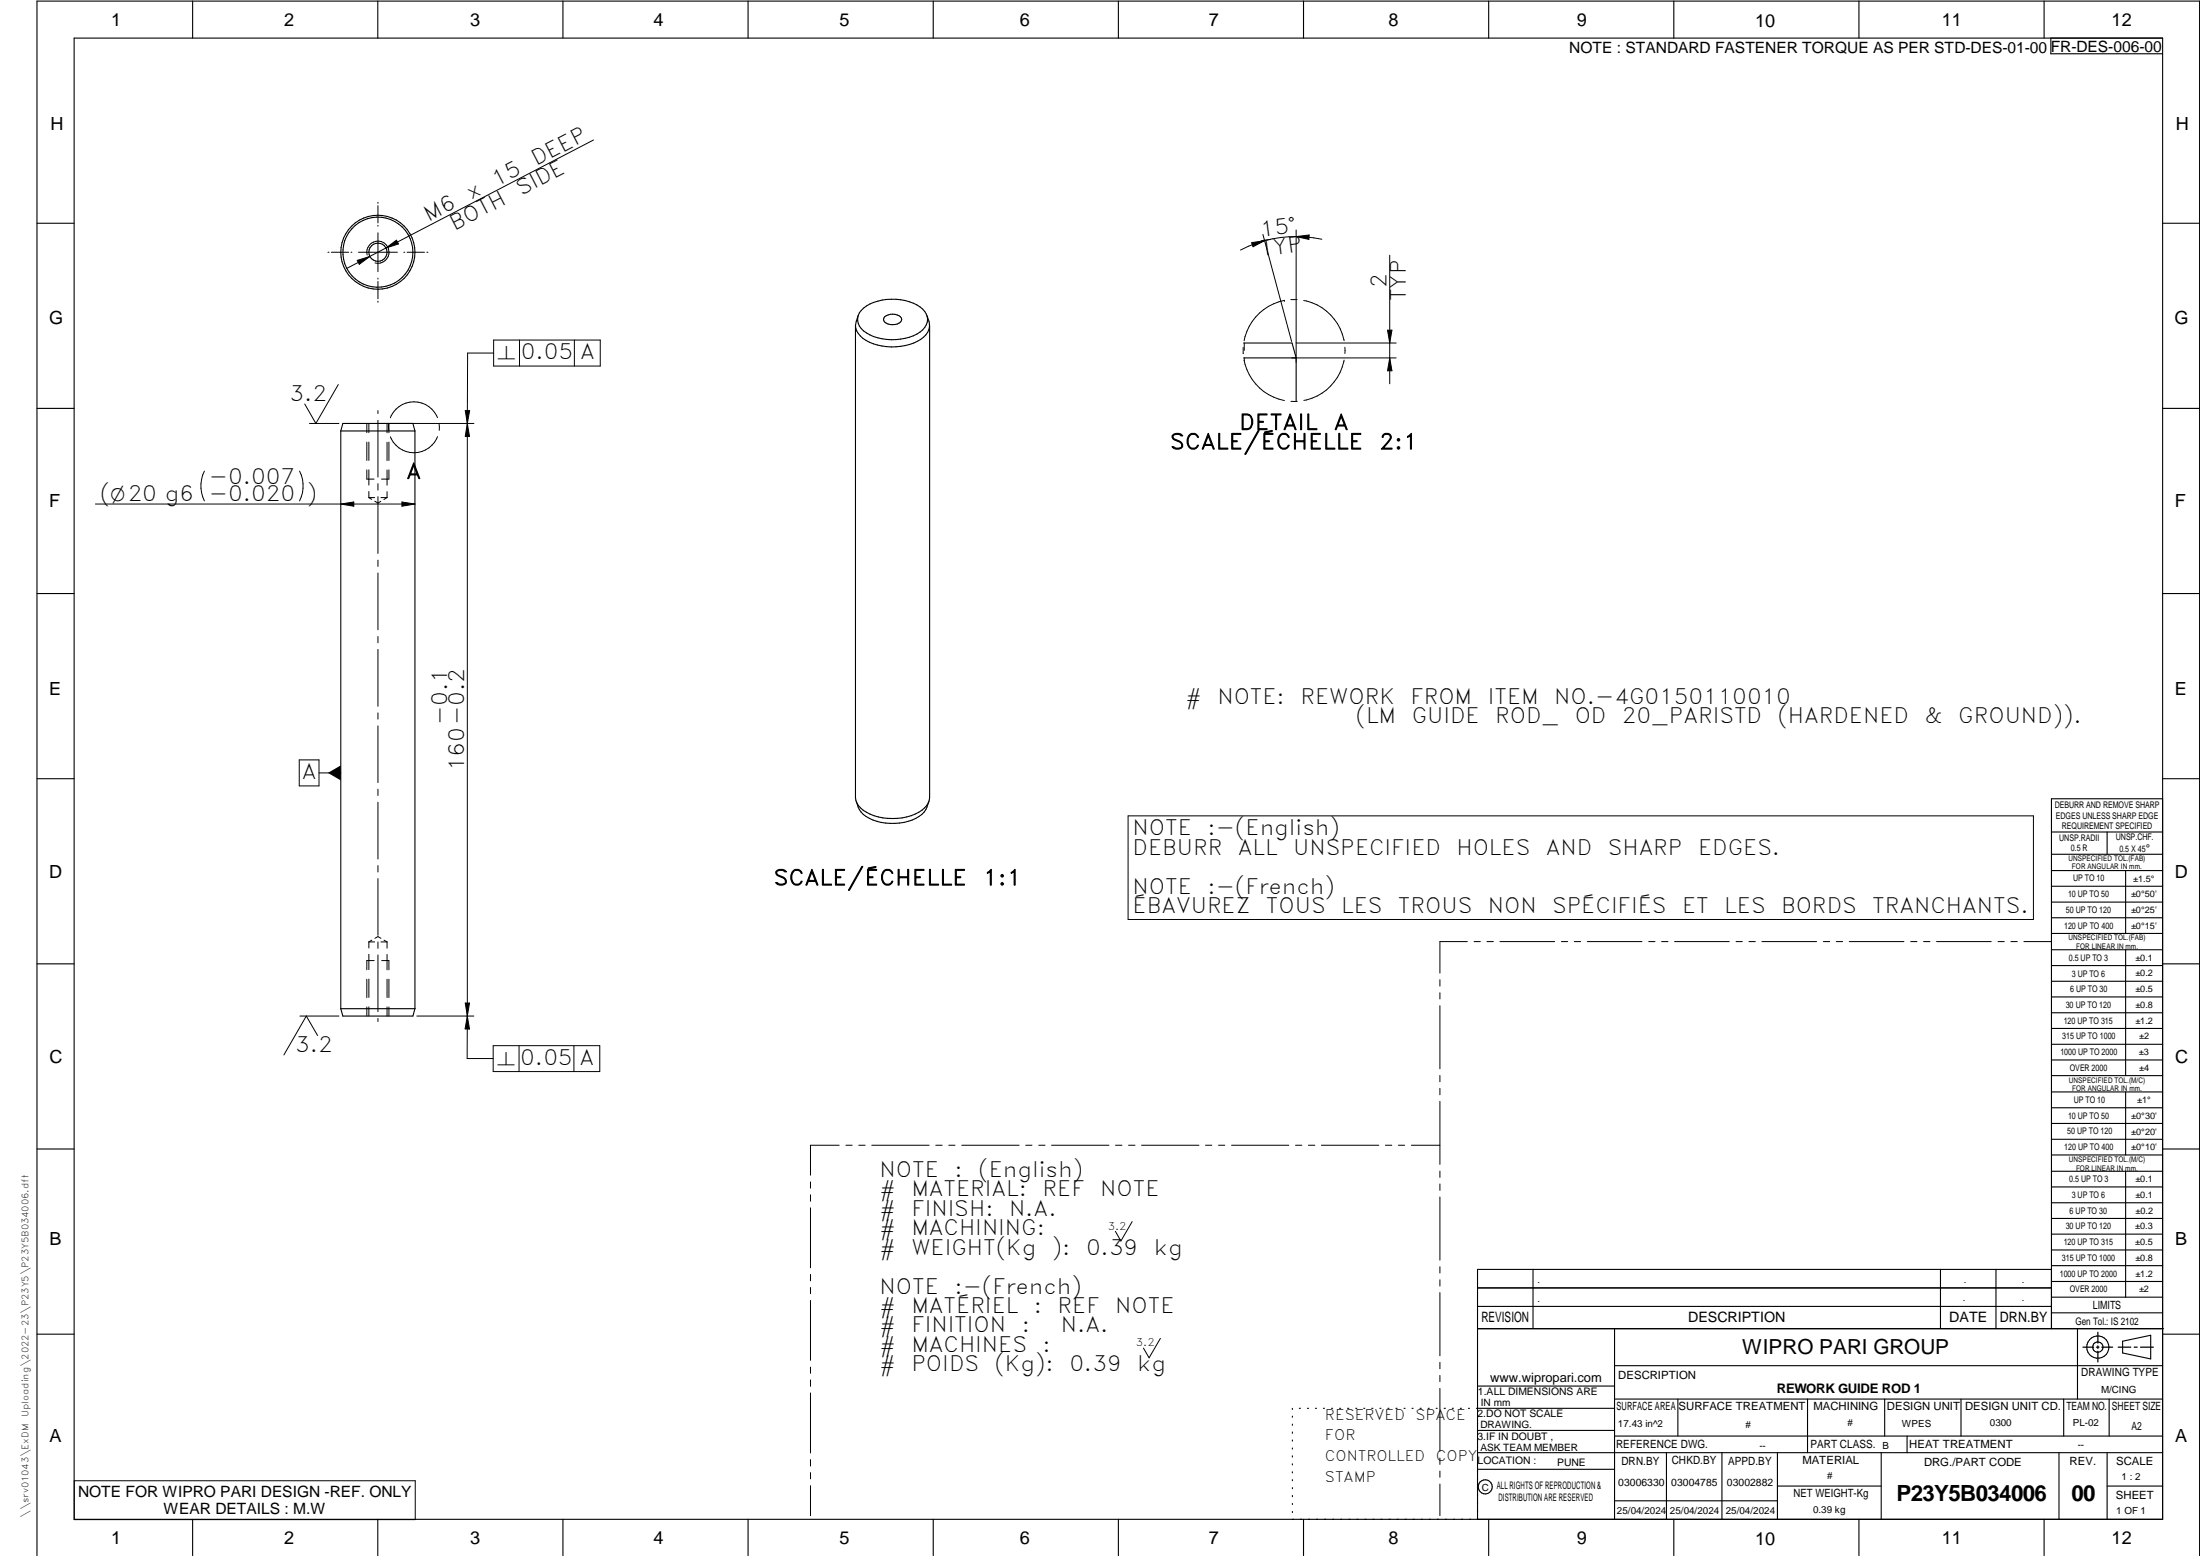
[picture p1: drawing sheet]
<svg xmlns="http://www.w3.org/2000/svg" width="594mm" height="420mm" viewBox="0 0 594 420" stroke-linecap="round" stroke-linejoin="round" font-family="sans-serif">
<g fill="none" stroke="#000" stroke-width=".3">
<path d="M20 10.3h564v400h-564zM52 .3v10M102 .3v10M152 .3v10M202 .3v10M252 .3v10M302 .3v10M352 .3v10M402 .3v10M452 .3v10M502 .3v10M552 .3v10"/>
<path d="M553.8 10.3v4.2h30.2M10 60.3h10M584 60.3h10M231 87.9a6.2 6.2 0 0 0 4.8 4.9 15 15 0 0 0 13.6-1.7 4.3 4.3 0 0 0 1.6-2.8M231.7 85.2l-.7 2.7M233.2 83.2a14.2 14.2 0 0 1 15.2-.3 3.8 3.8 0 0 1 0 6.8 14.2 14.2 0 0 1-15.2-.3 3.8 3.8 0 0 1 0-6.2zM238.9 85.6a3.4 3.4 0 0 1 4.5 .3 1.56 1.56 0 0 1-1.7 1.7l-.7 .1a2.21 2.21 0 0 1-2.4-1.4zM250.3 85.2l.7 2.3v127.8a6.2 6.2 0 0 1-5 5 14.5 14.5 0 0 1-13.6-2.2 4 4 0 0 1-1.4-2.8v-127.4M335.8 96.6h14.2M335.8 92.6h13.1l1.1 4M350 96.6v11.8M10 110.3h10"/>
<path d="M92 116.4l.6-2.1h18.9l.5 2.1M92 116.4h20M92 116.4v156M112 116.4v156M584 110.3h10M10 160.3h10M584 160.3h10M10 210.3h10M231.2 216.4a6.8 6.8 0 0 0 5.6 5.4 13.2 13.2 0 0 0 12.7-2.5l.5-.7 .9-2.2M584 215.7h-30v143.1M584 210.3h10M554 224.7h30"/>
<path d="M554 230.7h30M554 235.1h30M554 239.3h30M569 224.7v6M574 235.1v17M554 243.6h30M554 247.8h30M554 252.1h30M554 256.5h30M574 256.5v33.9M10 260.3h10M92 272.4l.6 2h18.9l.5-2"/>
<path d="M92 272.4h20M554 260.7h30M554 265h30M554 269.2h30M554 273.5h30M554 277.7h30M584 260.3h10M554 282h30M554 286.2h30M554 290.4h30M554 294.9h30M554 299.1h30"/>
<path d="M574 294.9v17M10 310.3h10M554 303.4h30M554 307.6h30M554 311.9h30M554 316.3h30M574 316.3v34M584 310.3h10M554 320.5h30M554 324.8h30M554 329h30M554 333.2h30"/>
<path d="M554 337.5h30M399 358.8h185.2M399 352.8h155M399 347.8h155M414 342.8v16M436 358.8v51.5M524 342.8v16M539 342.8v16M554 341.8h30M554 346h30M554 350.3h30M554 354.5h30"/>
<path d="M554 342.8h-155v67.5M561 358.8v19M10 360.3h10M399 374.3h37M436 377.8h148M453.1 377.8v10M488.1 377.8v14.5M508.9 377.8v10M529.5 377.8v10M557.3 377.8v10M569.5 377.8v10M573.2 362.2l7.6-1.6v6.3l-7.6-1.6z"/>
<path d="M584 368.8h-148M584 360.3h10M349 380.3v.3M349 382.4v.3M349 384.6v.3M349 386.7v.3M349 388.8v.3M349 391v.3M349 393.1v.3M349 395.3v.3M349 397.4v.3M349 399.5v.3"/>
<path d="M350.9 380.3h.2M353.1 380.3h.2M355.2 380.3h.3M357.4 380.3h.3M359.6 380.3h.3M361.7 380.3h.3M363.9 380.3h.3M366.1 380.3h.3M368.3 380.3h.2M370.4 380.3h.3M372.6 380.3h.3M374.8 380.3h.3"/>
<path d="M376.9 380.3h.4M379.1 380.3h.3M381.3 380.3h.3M383.4 380.3h.4M385.6 380.3h.3M387.8 380.3h.3M390 380.3h.3M392.2 380.3h.3M394.3 380.3h.3M396.5 380.3h.3M398.7 380.3h37.3M399 396.7h37"/>
<path d="M399 392.3h185M399 386.2h37M436 387.8h148M450 392.3v18M465 392.3v18M480 392.3v18M508 392.3v18M515 387.8v4.5M556 392.3v18M569 392.3v18M52 410.3v9.7M102 410.3v9.7"/>
<path d="M152 410.3v9.7M202 410.3v9.7M252 410.3v9.7M302 410.3v9.7M349 401.7v.3M349 403.8v.4M349 406v.3M349 408.1v.3M352 410.3v9.7M402 410.3v9.7M436 405.3h44M452 410.3v9.7"/>
<path d="M480 401.3h28M502 410.3v9.7M552 410.3v9.7M569 401.3h15M10 420v-419.7h584v419.7"/>
<circle cx="102" cy="68.1" r="9.5"/>
<circle cx="102.1" cy="68.1" r="2.46"/>
<circle cx="102.1" cy="68.1" r="10"/>
<circle cx="566.5" cy="363.7" r="1.39"/>
<circle cx="566.5" cy="363.8" r="3"/>
<circle cx="401.1" cy="401.5" r="1.9"/>
</g>
<g fill="none" stroke="#000" stroke-width=".27">
<path d="M160.3 37.8l-56.1 29.2M102.1 54.6v.3M102.1 55.5v4.7M88.6 68.1h.3M89.5 68.1h4.6M94.8 68.1h.2M96.5 70.3l3.4-1-2.9 2.1zM96.8 68.1h10.5M99.1 68.9a3 3 0 0 1 2.7-3.8 3 3 0 0 1 3.2 3.3 3 3 0 0 1-3.7 2.6M102.1 60.8v.3M102.1 75.1v.3M102.1 76v4.7"/>
<path d="M102.1 62.9v10.5M104.2 67l-10.6 5.5M104.2 67l2.9-2.1 .5 1zM109 68.1h.3M109.9 68.1h4.7M115.3 68.1h.3M338 65.5l3.5-.5-3.1 1.6zM341 63.3l7.8 28.9M341.5 65l-2.2 .7-4.3 1.8M350 62.1v35.7M350 63.9l3.5-.4-.1 1.1zM356.9 64.6a33.6 33.6 0 0 0-15.4 .4"/>
<path d="M375.3 68.9v34.7M102.1 81.3v.3M133.3 95.3h-7l-.1 19M133.3 91.8h28.8v7h-28.8zM140.3 91.8v7M155.1 91.8v7M335.7 93.8v1.7M336 97.3a13.8 13.8 0 0 0 10.8 10.9M336 92.6v2M336 96.6v.8M346.8 81.1a13.8 13.8 0 0 0-10.8 10.9M346.8 81.1h.1"/>
<path d="M348.6 80.9h1.7M348.8 96.6h28.2M350 92.6h27M352 81.2a13.7 13.7 0 0 1 11 10.8M363 97.2a13.7 13.7 0 0 1-10.9 10.9M363.2 93.8v1.7M374.7 89.2h1.2l-.6 3.4zM375.3 96.6l.6 3.5h-1.2zM83.6 114.3h7.9M91.3 103.8l-6 10.5-3-5.2M99.1 114.3v2.5M99.1 119.4v4.9"/>
<path d="M99.6 114.3v2.5M99.6 119.4v4.9M102.1 110.9v.8M102.1 113.5v15.3M103.1 114.3h24.9M104.5 114.3v2.6M104.5 119.4v5M104.9 114.6l.1 1.6M105 114.3v2.5M105 119.4v4.9M118.1 112.8a6.9 6.9 0 0 0-6.3-4.3 6.9 6.9 0 0 0-6.4 4.3M118.1 117.9a6.8 6.8 0 0 1-6.3 4.4 6.8 6.8 0 0 1-6.4-4.4"/>
<path d="M118.6 114.5v1.7M125.6 110.9h1.2l-.6 3.4zM126.2 114.3v160.1M126.2 114.3l.6 3.6h-1.2zM348.6 108.4h1.7M25.8 136.1h86.2M55.2 127.2a9 9 0 0 0 0 8.1M80.9 127.2a9 9 0 0 1 0 8.1M92 136.1l3.5-.5v1.1zM99.1 126.9v2.5h1.9M99.6 126.9v4.1M99.6 134.4l.8 .4"/>
<path d="M99.6 134.4h1.6M99.6 132.7v1.7M101.2 135.3l.9 .5 .7-.4M102.1 130.6v1.7M102.1 134.1v15.3M102.9 134.4h1.6M104.5 126.9v4.1M104.5 132.8v1.6M104.5 134.4l-.8 .5M105 126.9v2.5h-2M108.5 135.6l3.5 .5-3.5 .6zM102.1 151.3v1.7"/>
<path d="M102.1 154.7v15.4M102.1 171.9v1.7M102.1 175.3v15.4M102.1 192.5v1.7M102.1 196v15.3M80.8 205.2h5.3v7h-5.3zM86.1 208.7h5.9M102.1 213.1v1.7M102.1 216.6v15.3M102.1 233.7v1.8M102.1 237.2v15.4M304.6 220.3h244.5v28h-244.5z"/>
<path d="M99.6 254.3h1.6M99.6 254.3v1.7M99.6 257.7v4.1M100.4 253.9l-.8 .4M101 259.4h-1.9v2.5M101.3 253.4l.8-.5 .8 .5M102.1 254.3v1.8M102.1 257.9v15.3M102.9 254.3h1.6M103.1 259.4h1.9v2.5M103.7 253.9l.8 .4M104.5 254.3v1.7"/>
<path d="M104.5 257.7v4.2M396.2 254.3h-7.4v8.5M398.1 254.3h1.6M401.5 254.3h1.8M405 254.3h14.8M421.6 254.3h1.7M425.1 254.3h1.7M428.6 254.3h14.8M445.2 254.3h1.7M448.7 254.3h1.7M452.2 254.3h14.8M468.8 254.3h1.7"/>
<path d="M472.3 254.3h1.7M475.8 254.3h14.8M492.4 254.3h1.7M495.8 254.3h1.8M499.4 254.3h14.7M516 254.3h1.6M519.4 254.3h1.8M522.9 254.3h14.8M539.5 254.3h1.7M543 254.3h1.7M546.5 254.3h7.4M81 274.4h10.5"/>
<path d="M85.8 279.6l-3.1-5.2-6 10.5M99.1 264.4v5M99.1 271.9v2.5M99.6 264.4v4.9M99.6 271.9v2.5M102.1 275v.8M104.5 264.4v5M104.5 271.9v2.5M105 264.4v5M105 271.9v2.5M112.6 274.4h15.4M125.6 270.8h1.2l-.6 3.6z"/>
<path d="M126.2 274.4l-.1 11.4h7.1M126.2 274.4l.6 3.5-1.2-.1zM388.8 264.5v1.8M388.8 268.1v1.6M388.8 271.6v17M133.2 282.4h28.8v6.9h-28.8zM140.2 282.4v6.9M155 282.4v6.9M388.8 290.4v1.7M388.8 293.9v1.7M388.8 297.4v17M218.9 319.2v1.6"/>
<path d="M226.6 309.2h-7.7v8.1M228.4 309.2h1.7M231.9 309.2h1.7M235.4 309.2h15.5M252.7 309.2h1.7M256.2 309.2h1.7M259.7 309.2h15.5M277 309.2h1.7M280.5 309.2h1.7M284 309.2h15.5M301.2 309.2h1.8M304.8 309.2h1.7"/>
<path d="M308.3 309.2h15.5M325.5 309.2h1.7M329.1 309.2h1.6M332.6 309.2h15.4M349.8 309.2h1.7M353.3 309.2h1.7M356.8 309.2h15.5M374.1 309.2h1.7M377.6 309.2h1.7M381.1 309.2h7.7M388.8 316.2v1.7M388.8 319.7v1.7"/>
<path d="M218.9 322.6v1.8M218.9 326.1v16.2M305.7 329.9l-3 5.2-1.5-2.6M388.8 323.2v17.1M218.9 344.1v1.8M218.9 347.6v1.7M218.9 351.2v16.1M388.8 342.1v1.6M388.8 345.6v1.7M388.8 349v17.1M218.9 369.1v1.7M218.9 372.6v1.8"/>
<path d="M218.9 376.1v16.2M313.3 361.4l-3 5.2-1.5-2.6M388.8 367.9v1.7M388.8 371.4v1.7M388.8 374.9v17M20.1 399.8h92v10.5h-92zM218.9 394.1v1.8M218.9 397.6v1.7M388.8 393.7v1.7M388.8 397.2v1.7M218.9 401.2v8.1M388.8 400.7v8.6"/>
</g>
<path d="M566.5 359.7v3M562.5 363.8h2.9M566.1 363.8h.7M566.5 363.4v.7M566.5 364.9v2.8M567.6 363.8h2.9M572 363.8h3.4M576.3 363.8h.8M578 363.8h3.5" fill="none" stroke="#000" stroke-width=".34"/>
<g fill="#000">
<path d="M96.5 70.3l3.4-1-2.9 2.1zM104.2 67l2.9-2.1 .5 1zM338 65.5l3.5-.5-3.1 1.6zM350 63.9l3.5-.4-.1 1.1zM374.7 89.2h1.2l-.6 3.4zM125.6 110.9h1.2l-.6 3.4zM126.2 114.3l.6 3.6h-1.2zM375.3 96.6l.6 3.5h-1.2zM92 136.1l3.5-.5v1.1zM108.5 135.6l3.5 .5-3.5 .6zM88.6 208.7l3.4-2v4zM125.6 270.8h1.2l-.6 3.6z"/>
<path d="M126.2 274.4l.6 3.5-1.2-.1z"/>
</g>
<g font-size="6">
<text x="512.1" y="405.2">P23Y5B034006</text>
<text x="559.4" y="405.2">00</text>
</g>
<g font-size="5.7">
<text x="144.8" y="44.9" transform="rotate(-27 144.8 44.9)">DEEP</text>
<text x="134.1" y="50.5" transform="rotate(-27 134.1 50.5)">15</text>
<text x="140.8" y="52.9" transform="rotate(-27 140.8 52.9)">SIDE</text>
<text x="115.7" y="60" transform="rotate(-27 115.7 60)">M6</text>
<text x="127.2" y="54.1" transform="rotate(-27 127.2 54.1)">x</text>
<text x="122.7" y="62.3" transform="rotate(-27 122.7 62.3)">BOTH</text>
<text x="340.6" y="64" transform="rotate(-7 340.6 64)">15°</text>
<text x="340.7" y="69.2" transform="rotate(-7 340.7 69.2)">TYP</text>
<text x="374.4" y="77.7" transform="rotate(-90 374.4 77.7)">2</text>
<text x="379.6" y="81.3" transform="rotate(-90 379.6 81.3)">TYP</text>
<text x="140.6" y="97.1">0.05 A</text>
<text x="78.2" y="108.2">3.2</text>
<text x="334.6" y="116">DETAIL</text>
<text x="360.2" y="116">A</text>
<text x="315.9" y="121.3">SCALE/ÉCHELLE</text>
<text x="372.5" y="121.3">2:1</text>
<text x="56.4" y="130.7">-0.007</text>
<text x="109.7" y="129.2">A</text>
<text x="27" y="135.3">(O20 g6</text>
<text x="56.4" y="135.3">-0.020 )</text>
<text x="320.2" y="190">#</text>
<text x="328.7" y="190">NOTE:</text>
<text x="351.2" y="190">REWORK</text>
<text x="380.9" y="190">FROM</text>
<text x="401.7" y="190">ITEM</text>
<text x="419.7" y="190">NO.-4G0150110010</text>
<text x="120.8" y="195.7" transform="rotate(-90 120.8 195.7)">-0.1</text>
<text x="366.1" y="195.2">(LM</text>
<text x="381.2" y="195.2">GUIDE</text>
<text x="403.8" y="195.2">ROD_</text>
<text x="425.2" y="195.2">OD</text>
<text x="438" y="195.2">20_PARISTD</text>
<text x="480" y="195.2">(HARDENED</text>
<text x="519.7" y="195.2">&amp;</text>
<text x="528.8" y="195.2">GROUND)).</text>
<text x="125.3" y="208.3" transform="rotate(-90 125.3 208.3)">160-0.2</text>
<text x="81.5" y="210.4">A</text>
<text x="305.9" y="225.6">NOTE</text>
<text x="326" y="225.6">:-(English)</text>
<text x="305.9" y="230.8">DEBURR</text>
<text x="334.3" y="230.8">ALL</text>
<text x="349.2" y="230.8">UNSPECIFIED</text>
<text x="393.3" y="230.8">HOLES</text>
<text x="417.5" y="230.8">AND</text>
<text x="434.1" y="230.8">SHARP</text>
<text x="458.5" y="230.8">EDGES.</text>
<text x="208.9" y="239">SCALE/ÉCHELLE</text>
<text x="265.4" y="239">1:1</text>
<text x="305.9" y="241.3">NOTE</text>
<text x="326" y="241.3">:-(French)</text>
<text x="305.9" y="246.5">ÉBAVUREZ</text>
<text x="341.9" y="246.5">TOUS</text>
<text x="362.2" y="246.5">LES</text>
<text x="377.5" y="246.5">TROUS</text>
<text x="401.8" y="246.5">NON</text>
<text x="419.1" y="246.5">SPÉCIFIÉS</text>
<text x="454.2" y="246.5">ET</text>
<text x="465.6" y="246.5">LES</text>
<text x="481" y="246.5">BORDS</text>
<text x="505.6" y="246.5">TRANCHANTS.</text>
<text x="79.7" y="284">3.2</text>
<text x="140.5" y="287.6">0.05 A</text>
<text x="237.5" y="317.8">NOTE</text>
<text x="257.7" y="317.8">:</text>
<text x="264.1" y="317.8">(English)</text>
<text x="237.5" y="323">#</text>
<text x="246.1" y="323">MATERIAL:</text>
<text x="281.5" y="323">REF</text>
<text x="297.1" y="323">NOTE</text>
<text x="237.5" y="328.3">#</text>
<text x="246.1" y="328.3">FINISH:</text>
<text x="272.5" y="328.3">N.A.</text>
<text x="237.5" y="333.5">#</text>
<text x="246.1" y="333.5">MACHINING:</text>
<text x="237.5" y="338.8">#</text>
<text x="246.1" y="338.8">WEIGHT(Kg</text>
<text x="284" y="338.8">):</text>
<text x="293.3" y="338.8">0.39</text>
<text x="311.6" y="338.8">kg</text>
<text x="237.5" y="349.3">NOTE</text>
<text x="257.7" y="349.3">:-(French)</text>
<text x="237.5" y="354.5">#</text>
<text x="237.5" y="359.8">#</text>
<text x="246.1" y="354.5">MATÉRIEL</text>
<text x="246.1" y="359.8">FINITION</text>
<text x="275.9" y="359.8">:</text>
<text x="279.2" y="354.5">:</text>
<text x="285.6" y="354.5">REF</text>
<text x="286.5" y="359.8">N.A.</text>
<text x="301.2" y="354.5">NOTE</text>
<text x="237.5" y="365">#</text>
<text x="246.1" y="365">MACHINES</text>
<text x="281.5" y="365">:</text>
<text x="237.5" y="370.3">#</text>
<text x="246.1" y="370.3">POIDS</text>
<text x="268.5" y="370.3">(Kg):</text>
<text x="288.8" y="370.3">0.39</text>
<text x="307.1" y="370.3">kg</text>
</g>
<text font-size="5.6" x="470.5" y="365.5">WIPRO PARI GROUP</text>
<g font-size="5.4">
<text x="134.4" y="97.1">n</text>
<text x="134.2" y="287.6">n</text>
</g>
<g font-size="4.9">
<text x="30" y="6.9">1</text>
<text x="76.7" y="6.9">2</text>
<text x="127" y="6.9">3</text>
<text x="176.5" y="6.9">4</text>
<text x="226.7" y="6.9">5</text>
<text x="275.4" y="6.9">6</text>
<text x="326.4" y="6.9">7</text>
<text x="375" y="6.9">8</text>
<text x="425.8" y="6.9">9</text>
<text x="473.9" y="7.3">10</text>
<text x="524.3" y="6.9">11</text>
<text x="570.2" y="6.9">12</text>
<text x="13.6" y="35.1">H</text>
<text x="587.6" y="35.1">H</text>
<text x="13.2" y="87.5">G</text>
<text x="587.2" y="87.5">G</text>
<text x="13.2" y="137">F</text>
<text x="587.2" y="137">F</text>
<text x="13.2" y="187.6">E</text>
<text x="587.2" y="187.6">E</text>
<text x="13.2" y="237">D</text>
<text x="587.2" y="237">D</text>
<text x="13.4" y="287.1">C</text>
<text x="587.4" y="287.1">C</text>
<text x="13.4" y="336.2">B</text>
<text x="587.4" y="336.2">B</text>
<text x="13.4" y="389.3">A</text>
<text x="587.4" y="389.3">A</text>
<text x="30" y="416.9">1</text>
<text x="76.7" y="416.9">2</text>
<text x="127" y="416.9">3</text>
<text x="176.5" y="416.9">4</text>
<text x="226.7" y="416.9">5</text>
<text x="275.4" y="416.9">6</text>
<text x="326.4" y="416.9">7</text>
<text x="375" y="416.9">8</text>
<text x="425.8" y="416.9">9</text>
<text x="473.9" y="417.3">10</text>
<text x="524.3" y="416.9">11</text>
<text x="570.2" y="416.9">12</text>
</g>
<g font-size="4.2">
<text x="423.7" y="14.3">NOTE : STANDARD FASTENER TORQUE AS PER STD-DES-01-00</text>
<text x="553.8" y="14">FR-DES-006-00</text>
<text x="21.1" y="404.3">NOTE FOR WIPRO PARI DESIGN -REF. ONLY</text>
<text x="44.2" y="408.8">WEAR DETAILS : M.W</text>
</g>
<g font-size="3.9">
<text x="400" y="357.1">REVISION</text>
<text x="455.9" y="357.1">DESCRIPTION</text>
<text x="526.4" y="357.1">DATE</text>
<text x="540" y="357.1">DRN.BY</text>
<text x="357.8" y="383.3">RESERVED</text>
<text x="382.3" y="383.3">SPACE</text>
<text x="357.8" y="388.9">FOR</text>
<text x="357.8" y="394.5">CONTROLLED</text>
<text x="387.8" y="394.5">COPY</text>
<text x="357.8" y="400">STAMP</text>
</g>
<text font-size="3.6" x="479.8" y="376.1">REWORK GUIDE ROD 1</text>
<text font-size="3.5" x="402.4" y="373.3">www.wipropari.com</text>
<g font-size="3.1">
<text x="565.1" y="353.5">LIMITS</text>
<text x="562" y="371.7">DRAWING TYPE</text>
<text x="437" y="372.3">DESCRIPTION</text>
<text x="436.5" y="380.8">SURFACE AREA</text>
<text x="453.3" y="380.8">SURFACE TREATMENT</text>
<text x="489.7" y="380.8">MACHINING</text>
<text x="509.5" y="380.8">DESIGN UNIT</text>
<text x="530.6" y="380.8">DESIGN UNIT CD.</text>
<text x="558" y="380.6">TEAM NO.</text>
<text x="570.3" y="380.7">SHEET SIZE</text>
<text x="575.6" y="386.1">A2</text>
<text x="436.4" y="391.1">REFERENCE DWG.</text>
<text x="437.8" y="395.5">DRN.BY</text>
<text x="451.4" y="395.4">CHKD.BY</text>
<text x="466.6" y="395.5">APPD.BY</text>
<text x="486.7" y="395.4">MATERIAL</text>
<text x="488.9" y="390.9">PART CLASS.</text>
<text x="515.6" y="390.9">HEAT TREATMENT</text>
<text x="519.6" y="395.9">DRG./PART CODE</text>
<text x="558.9" y="395.5">REV.</text>
<text x="571.4" y="395.6">SCALE</text>
<text x="484.3" y="404.2">NET WEIGHT-Kg</text>
<text x="571.4" y="404.7">SHEET</text>
</g>
<text font-size="3" x="579.5" y="230.1">°</text>
<g font-size="2.8">
<text x="299.1" y="332.1">3.2</text>
<text x="560.4" y="357.7">Gen Tol.: IS 2102</text>
<text x="306.7" y="363.6">3.2</text>
<text x="399.1" y="376.6">1.ALL DIMENSIONS ARE</text>
<text x="399" y="382.7">2.DO NOT SCALE</text>
<text x="399" y="388.7">3.IF IN DOUBT ,</text>
<text x="399" y="395.4">LOCATION :</text>
<text x="420.5" y="396">PUNE</text>
<text x="404.2" y="402">ALL RIGHTS OF REPRODUCTION &amp;</text>
<text x="437" y="401.2">03006330</text>
<text x="451.3" y="401.2">03004785</text>
<text x="466.3" y="401.2">03002882</text>
<text x="404.7" y="405.4">DISTRIBUTION ARE RESERVED</text>
</g>
<g font-size="2.7">
<text x="567.3" y="376.2">M/CING</text>
<text x="399.9" y="379.7">IN mm</text>
<text x="399.7" y="385.7">DRAWING.</text>
<text x="436.9" y="385.4">17.43 in^2</text>
<text x="471.4" y="385.5">#</text>
<text x="498.9" y="385">#</text>
<text x="513.6" y="385.3">WPES</text>
<text x="537.3" y="385.1">0300</text>
<text x="559.7" y="385.1">PL-02</text>
<text x="399.7" y="391.8">ASK TEAM MEMBER</text>
<text x="475.1" y="391.2">--</text>
<text x="508.3" y="391.2">B</text>
<text x="561.1" y="391.1">--</text>
<text x="493.4" y="399.5">#</text>
<text x="572.8" y="399.7">1 : 2</text>
<text x="400.1" y="402.5">C</text>
<text x="436.6" y="408.7">25/04/2024</text>
<text x="450.9" y="408.8">25/04/2024</text>
<text x="466" y="408.9">25/04/2024</text>
<text x="489.6" y="408.5">0.39 kg</text>
<text x="571.4" y="408.7">1 OF 1</text>
</g>
<g font-size="2.5">
<text x="554.9" y="218.3">DEBURR AND REMOVE SHARP</text>
<text x="555.2" y="221">EDGES UNLESS SHARP EDGE</text>
<text x="556.1" y="227.1">UNSP.RADII</text>
<text x="556.8" y="223.8">REQUIREMENT SPECIFIED</text>
<text x="571.4" y="226.9">UNSP.CHF.</text>
<text x="559.2" y="229.9">0.5 R</text>
<text x="572.3" y="230.1">0.5 X 45</text>
<text x="559.8" y="238">UP TO 10</text>
<text x="576.1" y="238.1">±1.5°</text>
<text x="558.5" y="242.2">10 UP TO 50</text>
<text x="575.5" y="242.3">±0°50'</text>
<text x="557.4" y="250.7">120 UP TO 400</text>
<text x="557.9" y="246.5">50 UP TO 120</text>
<text x="575.5" y="250.7">±0°15'</text>
<text x="575.5" y="246.5">±0°25'</text>
<text x="558.7" y="259.4">0.5 UP TO 3</text>
<text x="559.5" y="263.7">3 UP TO 6</text>
<text x="576.6" y="263.6">±0.2</text>
<text x="576.6" y="259.4">±0.1</text>
<text x="559" y="267.9">6 UP TO 30</text>
<text x="576.6" y="267.9">±0.5</text>
<text x="557.8" y="272.2">30 UP TO 120</text>
<text x="576.6" y="272.2">±0.8</text>
<text x="556.9" y="280.7">315 UP TO 1000</text>
<text x="557.3" y="276.4">120 UP TO 315</text>
<text x="576.6" y="276.4">±1.2</text>
<text x="577.7" y="280.7">±2</text>
<text x="556.4" y="284.9">1000 UP TO 2000</text>
<text x="577.6" y="284.9">±3</text>
<text x="558.9" y="289.2">OVER 2000</text>
<text x="577.7" y="289.3">±4</text>
<text x="560" y="297.9">UP TO 10</text>
<text x="577.1" y="297.9">±1°</text>
<text x="558.5" y="302.1">10 UP TO 50</text>
<text x="575.5" y="302.1">±0°30'</text>
<text x="557.4" y="310.6">120 UP TO 400</text>
<text x="558.2" y="306.3">50 UP TO 120</text>
<text x="575.5" y="310.6">±0°10'</text>
<text x="575.5" y="306.4">±0°20'</text>
<text x="558.8" y="319.2">0.5 UP TO 3</text>
<text x="559.4" y="323.4">3 UP TO 6</text>
<text x="576.6" y="319.2">±0.1</text>
<text x="576.6" y="323.5">±0.1</text>
<text x="558.9" y="327.7">6 UP TO 30</text>
<text x="576.7" y="327.7">±0.2</text>
<text x="557.8" y="332">30 UP TO 120</text>
<text x="576.6" y="332">±0.3</text>
<text x="556.8" y="340.5">315 UP TO 1000</text>
<text x="557.3" y="336.3">120 UP TO 315</text>
<text x="576.6" y="336.3">±0.5</text>
<text x="576.6" y="340.5">±0.8</text>
<text x="415.2" y="346.4">.</text>
<text x="530.3" y="346.5">.</text>
<text x="545.9" y="346.4">.</text>
<text x="556.2" y="344.7">1000 UP TO 2000</text>
<text x="576.6" y="344.7">±1.2</text>
<text x="415.2" y="351.5">.</text>
<text x="530" y="351.3">.</text>
<text x="545.9" y="351.4">.</text>
<text x="558.9" y="349">OVER 2000</text>
<text x="577.6" y="349">±2</text>
</g>
<g font-size="2.4">
<text x="7.7" y="382.7" transform="rotate(-90 7.7 382.7)">Uploading\2022-23\P23Y5\P23Y5B034006.dft</text>
<text x="7.7" y="409.8" transform="rotate(-90 7.7 409.8)">\\srv01043\ExDM</text>
</g>
<g font-size="2.1">
<text x="558.5" y="232.4">UNSPECIFIED TOL.(FAB)</text>
<text x="559.5" y="234.7">FOR ANGULAR IN mm.</text>
<text x="558.6" y="253.9">UNSPECIFIED TOL.(FAB)</text>
<text x="560.7" y="256.3">FOR LINEAR IN mm.</text>
<text x="558.7" y="292.3">UNSPECIFIED TOL.(M/C)</text>
<text x="559.6" y="294.7">FOR ANGULAR IN mm.</text>
<text x="558.7" y="313.7">UNSPECIFIED TOL.(M/C)</text>
<text x="560.6" y="316.1">FOR LINEAR IN mm.</text>
</g>
</svg>
